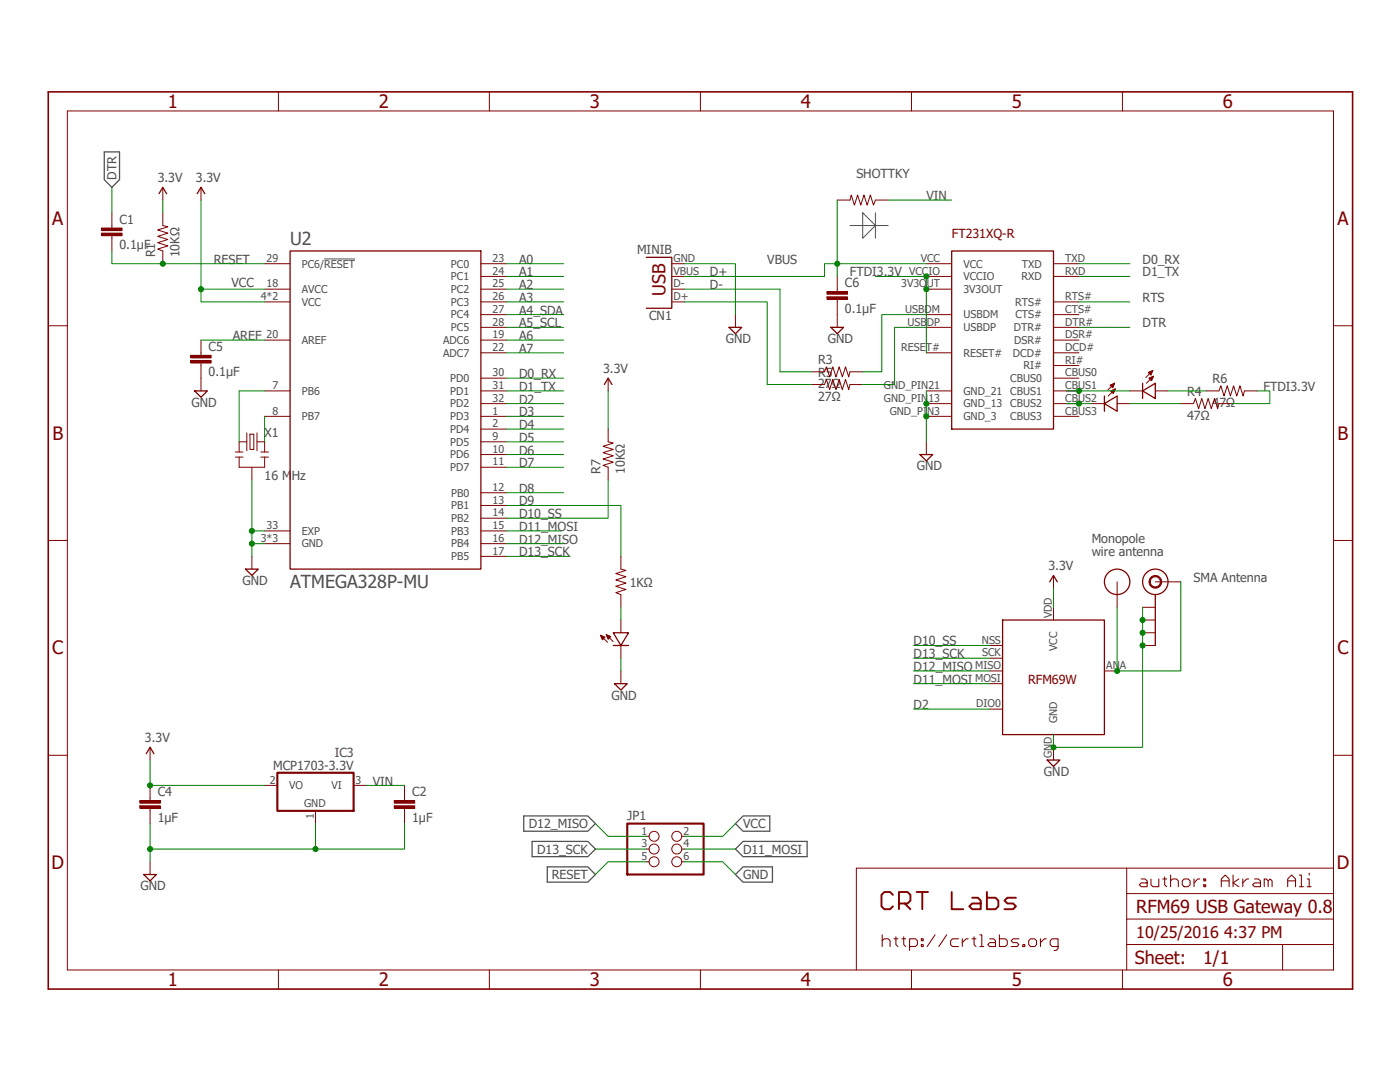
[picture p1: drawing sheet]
<svg xmlns="http://www.w3.org/2000/svg" width="279mm" height="216mm" viewBox="0 0 279 216" stroke-linecap="round" stroke-linejoin="round" font-family="sans-serif">
<path d="M9.1 18l261.2 179.9M270.3 18l-261.2 179.9" fill="none" stroke="#fff" stroke-width=".2"/>
<path d="M64.7 51.7h6.2M169.6 45h7.6M172.2 42.5l2.5 2.5-2.5 2.5zM174.7 42.5v5" fill="none" stroke="#505050" stroke-width=".2"/>
<path d="M20.8 30.3h3.1v5.6l-1.6 1.5-1.5-1.5zM104.5 162.8h12.8l1.5 1.5-1.5 1.6h-12.8zM106.2 167.9h11.1l1.5 1.5-1.5 1.5h-11.1zM109.2 173h8.1l1.5 1.5-1.5 1.5h-8.1zM146.8 174.5l1.5-1.5h5.9v3h-5.9zM146.8 164.3l1.5-1.5h5.3v3.1h-5.3zM146.8 169.4l1.5-1.5h12.8v3h-12.8z" fill="none" stroke="#505050" stroke-width=".25"/>
<path d="M178.2 178.6l-.6-.6h-1.1l-.6 .6v2.2l.6 .6h1.1l.6-.6M182.9 178h2.3M184.1 178v3.4M189.9 178v3.4h2.3M194 179.1h1.2l.5 .6v1.7h-1.7l-.6-.6 .6-.5h1.7M197 178v3.4h1.7l.5-.6v-1.1l-.5-.6h-1.7M202.8 179.1h-1.8l-.5 .6 .5 .6h1.2l.6 .5-.6 .6h-1.7M179.4 180.3h1.7l.6-.6v-1.1l-.6-.6h-1.7v3.4M180.6 180.3l1.1 1.1" fill="none" stroke="#800000" stroke-width=".38"/>
<g fill="none" stroke="#800000" stroke-width=".21">
<path d="M227.8 175.4h.7l.4 .4v1.1h-1.1l-.4-.3 .4-.4h1.1M229.7 175.4v1.2l.4 .3h1.2v-1.5M232.1 175.4h.7M232.4 175v1.6l.4 .3M233.6 175.8l.4-.4h.8l.4 .4v1.1M233.6 174.6v2.3M236.3 175.4h.8l.4 .4v.8l-.4 .3h-.8l-.4-.3v-.8zM238.3 175.4v1.5M239.5 175.4h-.4l-.8 .8M240.2 175.4h.4v.4h-.4zM240.2 176.6h.4v.3h-.4zM243.7 176.9v-1.5l.8-.8 .8 .8v1.5"/>
<path d="M243.7 175.8h1.6M246.1 174.6v2.3M247.2 175.4l-1.1 .8 1.1 .7M248 175.4v1.5M249.2 175.4h-.4l-.8 .8M250.4 175.4h.7l.4 .4v1.1h-1.1l-.4-.3 .4-.4h1.1M252.3 176.9v-1.5h.4l.4 .4v1.1M253.1 175.8l.4-.4 .4 .4v1.1M257 176.9v-1.5l.8-.8 .8 .8v1.5M257 175.8h1.6M259.3 174.6h.4v2.3M259.3 176.9h.8"/>
<path d="M260.9 175.4h.4v1.5M260.9 176.9h.8M261.3 174.2v.4M176.1 187.7l.4-.4h.7l.4 .4v1.2M176.1 186.5v2.4M178.4 187.3h.8M178.8 186.9v1.6l.4 .4M180 187.3h.7M180.4 186.9v1.6l.3 .4M181.5 188.9h1.2l.4-.4v-.8l-.4-.4h-1.2v2.4M183.9 187.3h.4v.4h-.4zM183.9 188.5h.4v.4h-.4z"/>
<path d="M186.6 186.5l-1.6 2.4M188.9 186.5l-1.5 2.4M191.3 187.3h-1.2l-.4 .4v.8l.4 .4h1.2M192 187.3v1.6M193.2 187.3h-.4l-.8 .8M194 187.3h.8M194.4 186.9v1.6l.4 .4M195.6 186.5h.3v2.4M195.6 188.9h.7M197.5 187.3h.8l.4 .4v1.2h-1.2l-.4-.4 .4-.4h1.2M199.5 186.5v2.4h1.1l.4-.4v-.8l-.4-.4h-1.1M203.3 187.3h-1.1l-.4 .4 .4 .4h.8l.3 .4-.3 .4h-1.2"/>
<path d="M204.1 188.5h.4v.4h-.4zM205.3 187.7l.4-.4h.8l.4 .4v.8l-.4 .4h-.8l-.4-.4zM207.6 187.3v1.6M208.8 187.3h-.4l-.8 .8M211.2 188.9h-1.2l-.4-.4v-.8l.4-.4h1.2v2l-.4 .4h-.4"/>
</g>
<g fill="none" stroke="#800000" stroke-width=".2">
<path d="M55.6 18.3v3.8M97.7 18.3v3.8M139.8 18.3v3.8M181.9 18.3v3.8M224 18.3v3.8M13.4 22.1h252.7v171.4h-252.7zM40.1 37.4v2.5M9.6 65h3.8M40.1 75.5v2.5M266.1 65h3.8M47 91.2h1.5M47 90.2h1.5"/>
<path d="M47.7 91.2v2h5.1v-2M49.3 88.2h-1.6v2M49.3 86.4v3.5M49.9 86.6h.8v3.1h-.8zM50.3 93.2v2.6M51.3 86.4v3.5M51.3 88.2h1.5v2M52 90.2h1.6M52 91.2h1.6M9.6 107.8h3.8M50.3 111v2.6M210.2 114.8v2.6"/>
<path d="M266.1 107.8h3.8M9.6 150.7h3.8M30 149.1v2.6M52.8 156.7h2.6M70.6 156.7h2.5M210.2 149.1v2.6M266.1 150.7h3.8M30 172v2.5M63 161.8v2.5M224.9 173.2v5.1M266.1 178.3h-41.2v5.1M55.6 193.5v3.9"/>
<path d="M97.7 193.5v3.9M139.8 193.5v3.9M170.9 193.5v-20.3h95.2v20.3M181.9 193.5v3.9M224 193.5v3.9M256 188.5h-31.1v5M266.1 183.4h-41.2v5.1M266.1 188.5h-10.1v5"/>
</g>
<path d="M9.6 18.3h260.3v179.1h-260.3z" fill="none" stroke="#800000" stroke-width=".32"/>
<path d="M39.3 38.7l.8-1.3 .8 1.3M38.8 78h2.6l-1.3 1.3zM49 113.6h2.5l-1.2 1.2zM209.5 116.1l.7-1.3 .8 1.3M29.2 150.4l.8-1.3 .7 1.3M209 151.7h2.5l-1.3 1.2zM28.7 174.5h2.5l-1.2 1.3z" fill="none" stroke="#800000" stroke-width=".25"/>
<path d="M55.4 154.2h15.2v7.6h-15.2z" fill="none" stroke="#800000" stroke-width=".42"/>
<path d="M38.1 71.9h4v.5h-4z" fill="#800000"/>
<path d="M38.1 71.9h4v.5h-4zM38.1 71.9h.1" fill="none" stroke="#800000" stroke-width=".2"/>
<path d="M38.1 70.9h4v.5h-4z" fill="#800000"/>
<path d="M32.5 42.5v2.5l1 .3-2 .6 2 .6-2 .7 2 .6-2 .6 2 .7-2 .6 1 .4v2.5M38.1 70.9h4v.5h-4zM38.1 70.9h.1M40.1 67.9v3M40.1 72.4v3.1M30 159.3v.5M30 161.3v.5" fill="none" stroke="#800000" stroke-width=".2"/>
<path d="M27.9 160.8h4.1v.5h-4.1z" fill="#800000"/>
<path d="M27.9 160.8h4.1v.5h-4.1zM27.9 160.8h.1" fill="none" stroke="#800000" stroke-width=".2"/>
<path d="M27.9 159.8h4.1v.5h-4.1z" fill="#800000"/>
<path d="M27.9 159.8h4.1v.5h-4.1zM27.9 159.8h.1M30 156.7v2.6M30 161.8v2.5" fill="none" stroke="#800000" stroke-width=".2"/>
<path d="M78.7 160.8h4.1v.5h-4.1z" fill="#800000"/>
<path d="M78.7 160.8h4.1v.5h-4.1zM78.7 160.8h.1" fill="none" stroke="#800000" stroke-width=".2"/>
<path d="M78.7 159.8h4.1v.5h-4.1z" fill="#800000"/>
<g fill="none" stroke="#800000" stroke-width=".2">
<path d="M134.1 57.7h2.5M134.1 55.2h2.5M134.1 52.6h2.5M134.1 60.2h2.5M221.6 76.9l.8-.4-.3 .9zM221.6 76.9h.7M221.7 78l.9-.4-.4 .9zM221.7 77h.5M221.7 78.1h.7M221.8 77.1h.4M221.8 78h.6M221.8 76.8h.5"/>
<path d="M221.9 78.2h.4M221.9 77.2h.2M222 78.3h.3M222 77.3h.1M222.1 78.4h.1M222.1 77.8h.4M222.1 76.6h.3M222.4 77.7h.1M222.4 76.5h.1M222.4 76.5l-1.4 1.4M222.6 77.6l-1.4 1.4M225.5 78h2.5"/>
<path d="M229.2 74.3l.9-.4-.4 .9zM229.2 74.3h.7M229.3 75.5l.9-.4-.4 .9zM229.3 74.4h.5M229.4 75.5h.6M229.4 75.4h.6M229.4 74.6h.4M229.4 74.2h.6M229.5 75.6h.5M229.6 74.7h.1M229.6 75.8h.3M229.7 74.8h.1"/>
<path d="M229.7 75.3h.4M229.7 74.1h.3M229.7 75.9h.1M230 75.2h.1M230 74h.1M230.1 73.9l-1.4 1.4M230.2 75.1l-1.4 1.4M230.6 78h2.5M240.7 78h2.6l.3-1 .7 2 .6-2 .7 2 .6-2 .6 2 .7-2 .6 2 .2-1h2.6M217.9 80.5h2.5M222.9 80.5h2.6M235.6 80.5h2.6l.4-1 .6 2.1 .6-2.1 .7 2.1 .6-2.1 .6 2.1 .7-2.1 .6 2.1 .3-1.1h2.5"/>
<path d="M123.9 111v2.6l1 .2-2 .6 2 .7-2 .6 2 .7-2 .6 2 .6-2 .7 1 .3v2.6M222.9 116.1v5.1M119.8 126.8l1.4 1.4M119.8 126.8l.9 .3-.5 .6zM119.9 126.8h.1M119.9 126.9h.3M120 127h.5M120 127.2h.7M120.1 127.3h.5M120.1 127.4h.4M120.2 127.5h.2M120.2 127.6h.1"/>
<path d="M121 126.6l1.4 1.4M121 126.6l.9 .4-.5 .5zM121 126.7h.1M121.1 126.8h.3M121.1 126.9h.5M121.2 127h.7M121.2 127.2h.5M121.3 127.3h.3M121.3 127.4h.2M121.4 127.5h.1M123.9 123.7v2.6M123.9 128.8v2.5"/>
<path d="M123.9 133.9v2.5M197.5 128.8h2.6M197.5 131.3h2.6M197.5 133.9h2.6M197.5 136.4h2.6M210.2 121.2v2.5M220.4 133.9h2.5M78.7 159.8h4.1v.5h-4.1zM78.7 159.8h.1M80.7 156.7v3.1M197.5 141.5h2.6M210.2 146.6v2.5"/>
<path d="M80.7 161.3v3"/>
</g>
<g fill="none" stroke="#800000" stroke-width=".25">
<path d="M129 51.4h5.1v10.1h-5.1M220.4 79v3.1M228 76.5v3M228 78l2.6-1.5v3zM220.4 80.5l2.5-1.5v3.1zM122.4 128.8h3M122.4 126.3h3l-1.5 2.5zM122.6 136.4h2.6l-1.3 1.3zM200.1 123.7h20.3v22.9h-20.3z"/>
<circle cx="222.9" cy="116.1" r="2.54"/>
</g>
<path d="M165.1 59.2h4v.5h-4z" fill="#800000"/>
<path d="M165.1 59.2h4v.5h-4zM165.1 59.2h.1" fill="none" stroke="#800000" stroke-width=".2"/>
<path d="M165.1 58.2h4v.5h-4z" fill="#800000"/>
<g fill="none" stroke="#800000" stroke-width=".2">
<path d="M32.5 37.4v2.5M167.1 39.9h2.5l.3-1 .6 2 .7-2 .6 2 .6-2 .7 2 .6-2 .6 2 .4-1h2.5M165.1 58.2h4v.5h-4zM165.1 58.2h.1M167.1 55.2v3M167.1 59.7v5.6M121.4 75.5v2.5M146.8 62.8v2.5M162 76.7h2.5l.4-1 .7 2 .6-2 .6 2 .7-2 .6 2 .6-2 .7 2 .2-1h2.6M162 74.2h2.5l.4-1 .7 2 .6-2 .6 2 .7-2 .6 2 .6-2 .7 2 .2-1h2.6M121.4 85.6v2.6l1 .2-2 .6 2 .7-2 .6 2 .7-2 .6 2 .6-2 .7 1 .3v2.6M184.9 88.2v2.5"/>
<path d="M129 166.9h.5M129 169.4h.5M129 172h.5M136.1 166.9h.5M136.1 169.4h.5M136.1 172h.5"/>
<circle cx="130.5" cy="166.9" r="1"/>
<circle cx="130.5" cy="172" r="1"/>
<circle cx="130.5" cy="169.4" r="1"/>
<circle cx="135.1" cy="169.4" r="1"/>
<circle cx="135.1" cy="166.9" r="1"/>
<circle cx="135.1" cy="172" r="1"/>
</g>
<path d="M31.7 38.7l.8-1.3 .8 1.3M120.6 76.7l.8-1.2 .7 1.2M145.5 65.3h2.5l-1.2 1.3zM165.8 65.3h2.6l-1.3 1.3zM183.6 90.7h2.5l-1.2 1.3z" fill="none" stroke="#800000" stroke-width=".25"/>
<path d="M125.2 164.3h15.2v10.2h-15.2z" fill="none" stroke="#800000" stroke-width=".42"/>
<path d="M20.3 46.5h4.1v.5h-4.1z" fill="#800000"/>
<path d="M20.3 46.5h4.1v.5h-4.1zM20.3 46.5h.1" fill="none" stroke="#800000" stroke-width=".2"/>
<path d="M20.3 45.5h4.1v.5h-4.1z" fill="#800000"/>
<path d="M20.3 45.5h4.1v.5h-4.1zM20.3 45.5h.1M22.3 42.5v3M22.3 47v3.1" fill="none" stroke="#800000" stroke-width=".2"/>
<path d="M230.6 118.6v10.2" fill="none" stroke="#800000" stroke-width=".25"/>
<path d="M229.8 115.1a1.26 1.26 0 0 1 1.9 .5 1.26 1.26 0 0 1-.8 1.7 1.26 1.26 0 0 1-1.6-1.2h.3a1.01 1.01 0 0 1 1.4-.8 1.01 1.01 0 0 1 .2 1.6 1.01 1.01 0 0 1-1.6-.5v-.3h-.3l.1-.3z" fill-rule="evenodd" fill="#800000"/>
<g fill="none" stroke="#800000" stroke-width=".2">
<path d="M52.8 52.6h5.1M52.8 57.7h5.1M96 52.6h5M96 55.2h5M96 57.7h5M184.9 52.6h5M184.9 55.2h5M184.9 57.7h5M210.2 52.6h5.1M210.2 55.2h5.1M52.8 60.2h5.1M52.8 78h5.1"/>
<path d="M52.8 67.9h5.1M96 60.2h5M96 78h5M96 62.8h5M96 65.3h5M96 75.5h5M96 67.9h5M96 70.4h5M184.9 78h5M184.9 62.8h5M184.9 65.3h5M184.9 70.4h5"/>
<path d="M210.2 60.2h5.1M210.2 78h5.1M210.2 62.8h5.1M210.2 65.3h5.1M210.2 75.5h5.1M210.2 67.9h5.1M210.2 70.4h5.1M210.2 72.9h5.1M52.8 83.1h5.1M96 98.3h5M96 83.1h5M96 80.5h5"/>
<path d="M96 85.6h5M96 88.2h5M96 90.7h5M96 93.2h5M184.9 83.1h5M184.9 80.5h5M210.2 83.1h5.1M210.2 80.5h5.1M52.8 108.5h5.1M52.8 105.9h5.1M96 108.5h5M96 100.9h5"/>
<path d="M96 103.4h5M96 105.9h5M96 111h5M229.8 115.1a1.26 1.26 0 0 1 1.9 .5 1.26 1.26 0 0 1-.8 1.7 1.26 1.26 0 0 1-1.6-1.2h.3a1.01 1.01 0 0 1 1.4-.8 1.01 1.01 0 0 1 .2 1.6 1.01 1.01 0 0 1-1.6-.5v-.3h-.3l.1-.3zM230.6 116.1h5M228 121.2h2.6M228 123.7h2.6M228 126.3h2.6M228 128.8h2.6"/>
</g>
<g fill="none" stroke="#800000" stroke-width=".25">
<path d="M57.9 50.1h38.1v63.5h-38.1zM189.9 50.1h20.3v35.5h-20.3z"/>
<circle cx="230.6" cy="116.1" r="2.54"/>
</g>
<path d="M30 164.3v5.1M63 164.3v5.1M80.7 164.3v5.1h-50.7v2.6" fill="none" stroke="#008000" stroke-width=".2"/>
<circle cx="30" cy="169.4" r=".51" fill="#008000"/>
<circle cx="30" cy="169.4" r=".51" fill="none" stroke="#008000" stroke-width=".2"/>
<circle cx="63" cy="169.4" r=".51" fill="#008000"/>
<g fill="none" stroke="#008000" stroke-width=".2">
<path d="M210.2 146.6v2.5"/>
<circle cx="63" cy="169.4" r=".51"/>
</g>
<circle cx="210.2" cy="149.1" r=".51" fill="#008000"/>
<g fill="none" stroke="#008000" stroke-width=".2">
<path d="M228 126.3v22.8h-17.8"/>
<circle cx="210.2" cy="149.1" r=".51"/>
</g>
<circle cx="228" cy="128.8" r=".51" fill="#008000"/>
<g fill="none" stroke="#008000" stroke-width=".2">
<path d="M228 121.2v5.1"/>
<circle cx="228" cy="128.8" r=".51"/>
</g>
<circle cx="228" cy="123.7" r=".51" fill="#008000"/>
<circle cx="228" cy="123.7" r=".51" fill="none" stroke="#008000" stroke-width=".2"/>
<circle cx="228" cy="126.3" r=".51" fill="#008000"/>
<g fill="none" stroke="#008000" stroke-width=".2">
<path d="M50.3 95.8v15.2M50.3 105.9h2.5M50.3 108.5h2.5"/>
<circle cx="228" cy="126.3" r=".51"/>
</g>
<circle cx="50.3" cy="105.9" r=".51" fill="#008000"/>
<circle cx="50.3" cy="105.9" r=".51" fill="none" stroke="#008000" stroke-width=".2"/>
<circle cx="50.3" cy="108.5" r=".51" fill="#008000"/>
<g fill="none" stroke="#008000" stroke-width=".2">
<path d="M136.6 52.6h10.2v10.2M184.9 80.5v7.7M123.9 131.3v2.6"/>
<circle cx="50.3" cy="108.5" r=".51"/>
</g>
<circle cx="184.9" cy="83.1" r=".51" fill="#008000"/>
<g fill="none" stroke="#008000" stroke-width=".2">
<path d="M184.9 78v2.5"/>
<circle cx="184.9" cy="83.1" r=".51"/>
</g>
<circle cx="184.9" cy="80.5" r=".51" fill="#008000"/>
<g fill="none" stroke="#008000" stroke-width=".2">
<path d="M40.1 67.9h12.7M52.8 78h-5.1v10.2M52.8 83.1v5.1M121.4 95.8v7.6h-20.4M210.2 117.4v3.8M182.3 128.8h15.2M30 156.7h22.8M136.6 172h7.6l2.6 2.5"/>
<circle cx="184.9" cy="80.5" r=".51"/>
</g>
<path d="M30 151.7v5" fill="none" stroke="#008000" stroke-width=".21"/>
<circle cx="30" cy="156.7" r=".51" fill="#008000"/>
<g fill="none" stroke="#008000" stroke-width=".2">
<path d="M40.1 39.9v20.3h12.7M40.1 57.7h12.7"/>
<circle cx="30" cy="156.7" r=".51"/>
</g>
<circle cx="40.1" cy="57.7" r=".51" fill="#008000"/>
<g fill="none" stroke="#008000" stroke-width=".2">
<path d="M32.5 39.9v2.6M101 55.2h11.5M101 52.6h11.5M101 57.7h11.5M215.3 55.2h10.2M215.3 52.6h10.2M101 75.5h11.5M101 70.4h11.5M101 67.9h11.5M101 62.8h11.5M101 60.2h11.5M101 65.3h11.5"/>
<path d="M101 78h11.5M121.4 78v7.6M101 80.5h11.5M101 98.3h11.5M101 93.2h11.5M101 90.7h11.5M101 88.2h11.5M101 85.6h11.5M101 83.1h11.5M101 105.9h11M101 100.9h22.9v10.1M101 108.5h11.5"/>
<path d="M101 111h12.7M235.6 116.1v17.8h-12.7v-12.7M123.9 121.2v2.5M182.3 131.3h15.2M182.3 136.4h15.2M182.3 133.9h15.2M182.3 141.5h15.2M118.8 169.4h10.2M118.8 164.3l2.6 2.6h7.6M136.6 169.4h10.2M146.8 164.3l-2.6 2.6h-7.6"/>
<circle cx="40.1" cy="57.7" r=".51"/>
</g>
<circle cx="222.9" cy="133.9" r=".51" fill="#008000"/>
<g fill="none" stroke="#008000" stroke-width=".2">
<path d="M136.6 57.7h19.1v16.5h6.3M136.6 60.2h16.5v16.5h8.9M212.8 78h12.7"/>
<circle cx="222.9" cy="133.9" r=".51"/>
</g>
<circle cx="215.3" cy="78" r=".51" fill="#008000"/>
<g fill="none" stroke="#008000" stroke-width=".2">
<path d="M212.8 80.5h2.5"/>
<circle cx="215.3" cy="78" r=".51"/>
</g>
<circle cx="215.3" cy="80.5" r=".51" fill="#008000"/>
<g fill="none" stroke="#008000" stroke-width=".2">
<path d="M184.9 52.6h-17.8v2.6M233.1 78h7.6M215.3 80.5h2.6M225.5 80.5h10.1"/>
<circle cx="215.3" cy="80.5" r=".51"/>
</g>
<circle cx="167.1" cy="52.6" r=".51" fill="#008000"/>
<g fill="none" stroke="#008000" stroke-width=".2">
<path d="M167.1 39.9v12.7h-2.6v2.6h-27.9M177.2 39.9h12.7M174.7 55.2h10.2v15.2M73.1 156.7h7.6"/>
<circle cx="167.1" cy="52.6" r=".51"/>
</g>
<circle cx="184.9" cy="57.7" r=".51" fill="#008000"/>
<circle cx="184.9" cy="57.7" r=".51" fill="none" stroke="#008000" stroke-width=".2"/>
<circle cx="184.9" cy="55.2" r=".51" fill="#008000"/>
<g fill="none" stroke="#008000" stroke-width=".2">
<path d="M22.3 37.4v5.1M22.3 52.6h30.5M184.9 62.8h-8.9v11.4h-3.8M184.9 65.3h-6.4v11.4h-6.3M215.3 65.3h10.2M215.3 60.2h10.2M250.9 78h2.5v2.5h-7.6M129 172h-7.6l-2.6 2.5"/>
<circle cx="184.9" cy="55.2" r=".51"/>
</g>
<circle cx="32.5" cy="52.6" r=".51" fill="#008000"/>
<g fill="none" stroke="#008000" stroke-width=".2">
<path d="M22.3 50.1v2.5"/>
<circle cx="32.5" cy="52.6" r=".51"/>
</g>
<g font-size="3.7" fill="#800000">
<text x="33.5" y="21.5">1</text>
<text x="75.6" y="21.5">2</text>
<text x="117.7" y="21.5">3</text>
<text x="159.9" y="21.5">4</text>
<text x="202" y="21.5">5</text>
<text x="244.1" y="21.5">6</text>
<text x="10.4" y="44.9">A</text>
<text x="266.9" y="44.9">A</text>
<text x="10.5" y="87.7">B</text>
<text x="267" y="87.7">B</text>
<text x="10.4" y="130.6">C</text>
<text x="266.9" y="130.6">C</text>
<text x="10.3" y="173.4">D</text>
<text x="266.8" y="173.4">D</text>
<text x="33.5" y="196.7">1</text>
<text x="75.6" y="196.7">2</text>
<text x="117.7" y="196.7">3</text>
<text x="159.9" y="196.7">4</text>
<text x="202" y="196.7">5</text>
<text x="244.1" y="196.7">6</text>
</g>
<g font-size="3.6" fill="#505050">
<text x="57.9" y="48.8">U2</text>
<text x="57.9" y="117.4">ATMEGA328P-MU</text>
</g>
<g font-size="3.6" fill="#800000">
<text x="132.8" y="59.1" transform="rotate(-90 132.8 59.1)">USB</text>
<text x="226.8" y="182.1">RFM69 USB Gateway 0.8</text>
<text x="226.5" y="192.4">Sheet:</text>
<text x="240.1" y="192.3">1/1</text>
</g>
<text font-size="3.2" fill="#800000" x="226.8" y="187.2">10/25/2016 4:37 PM</text>
<g font-size="2.5" fill="#505050">
<text x="23.2" y="35.9" transform="rotate(-90 23.2 35.9)">DTR</text>
<text x="170.9" y="35.6">SHOTTKY</text>
<text x="31.5" y="36.4">3.3V</text>
<text x="39.1" y="36.4">3.3V</text>
<text x="184.9" y="39.9">VIN</text>
<text x="23.9" y="44.6">C1</text>
<text x="23.9" y="49.7">0.1μF</text>
<text x="31" y="51.4" transform="rotate(-90 31 51.4)">R1</text>
<text x="35.8" y="51.4" transform="rotate(-90 35.8 51.4)">10KΩ</text>
<text x="42.7" y="52.6">RESET</text>
<text x="103.6" y="52.6">A0</text>
<text x="127.1" y="50.6">MINIB</text>
<text x="153.1" y="52.6">VBUS</text>
<text x="228" y="52.6">D0_RX</text>
<text x="46.2" y="57.2">VCC</text>
<text x="103.6" y="57.7">A2</text>
<text x="103.6" y="55.2">A1</text>
<text x="141.7" y="55.2">D+</text>
<text x="141.7" y="57.7">D-</text>
<text x="168.6" y="57.3">C6</text>
<text x="169.6" y="55.2">FTDI3.3V</text>
<text x="228" y="55.2">D1_TX</text>
<text x="103.6" y="65.3">A5_SCL</text>
<text x="103.6" y="62.8">A4_SDA</text>
<text x="103.6" y="60.2">A3</text>
<text x="129.5" y="63.9">CN1</text>
<text x="168.6" y="62.4">0.1μF</text>
<text x="228" y="60.2">RTS</text>
<text x="228" y="65.3">DTR</text>
<text x="41.6" y="70">C5</text>
<text x="46.5" y="67.9">AREF</text>
<text x="103.6" y="70.4">A7</text>
<text x="103.6" y="67.9">A6</text>
<text x="144.9" y="68.5">GND</text>
<text x="165.2" y="68.5">GND</text>
<text x="41.6" y="75.1">0.1μF</text>
<text x="103.6" y="78">D1_TX</text>
<text x="103.6" y="75.5">D0_RX</text>
<text x="120.4" y="74.5">3.3V</text>
<text x="163.3" y="72.7">R3</text>
<text x="163.3" y="75.2">R5</text>
<text x="163.3" y="77.5">27Ω</text>
<text x="242" y="76.5">R6</text>
<text x="252.2" y="78">FTDI3.3V</text>
<text x="38.2" y="81.2">GND</text>
<text x="103.6" y="83.1">D3</text>
<text x="103.6" y="80.5">D2</text>
<text x="163.3" y="80">27Ω</text>
<text x="236.9" y="79.1">R4</text>
<text x="236.9" y="83.8">47Ω</text>
<text x="242" y="81.3">47Ω</text>
<text x="52.8" y="87.1">X1</text>
<text x="103.6" y="88.2">D5</text>
<text x="103.6" y="85.6">D4</text>
<text x="52.8" y="95.8">16 MHz</text>
<text x="103.6" y="93.2">D7</text>
<text x="103.6" y="90.7">D6</text>
<text x="119.9" y="94.5" transform="rotate(-90 119.9 94.5)">R7</text>
<text x="124.7" y="94.5" transform="rotate(-90 124.7 94.5)">10KΩ</text>
<text x="183" y="93.9">GND</text>
<text x="103.6" y="100.9">D9</text>
<text x="103.6" y="98.3">D8</text>
<text x="103.6" y="103.4">D10_SS</text>
<text x="103.6" y="105.9">D11_MOSI</text>
<text x="103.6" y="111">D13_SCK</text>
<text x="103.6" y="108.5">D12_MISO</text>
<text x="209.2" y="113.8">3.3V</text>
<text x="217.9" y="108.4">Monopole</text>
<text x="217.9" y="111">wire antenna</text>
<text x="48.4" y="116.7">GND</text>
<text x="125.7" y="117.1">1KΩ</text>
<text x="238.2" y="116.1">SMA Antenna</text>
<text x="182.3" y="131.3">D13_SCK</text>
<text x="182.3" y="128.8">D10_SS</text>
<text x="182.3" y="136.4">D11_MOSI</text>
<text x="182.3" y="133.9">D12_MISO</text>
<text x="122" y="139.6">GND</text>
<text x="182.3" y="141.5">D2</text>
<text x="28.9" y="148.1">3.3V</text>
<text x="54.5" y="153.6">MCP1703-3.3V</text>
<text x="66.8" y="151">IC3</text>
<text x="208.3" y="154.8">GND</text>
<text x="31.5" y="158.9">C4</text>
<text x="74.4" y="156.7">VIN</text>
<text x="82.3" y="158.9">C2</text>
<text x="31.5" y="164">1μF</text>
<text x="82.3" y="164">1μF</text>
<text x="105.5" y="165.2">D12_MISO</text>
<text x="125.2" y="163.7">JP1</text>
<text x="148.3" y="165.2">VCC</text>
<text x="107.2" y="170.3">D13_SCK</text>
<text x="148.3" y="170.3">D11_MOSI</text>
<text x="28" y="177.7">GND</text>
<text x="110.1" y="175.4">RESET</text>
<text x="148.3" y="175.4">GND</text>
</g>
<g font-size="2.5" fill="#800000">
<text x="189.9" y="47.5">FT231XQ-R</text>
<text x="205.2" y="136.4">RFM69W</text>
</g>
<g font-size="2.1" fill="#505050">
<text x="53.2" y="52.3">29</text>
<text x="60.2" y="53.4">PC6/RESET</text>
<text x="90" y="53.4">PC0</text>
<text x="98.3" y="52.3">23</text>
<text x="134.4" y="52.3">GND</text>
<text x="183.7" y="52.3">VCC</text>
<text x="192.3" y="53.4">VCC</text>
<text x="204" y="53.4">TXD</text>
<text x="212.6" y="52.3">TXD</text>
<text x="52" y="59.9">4*2</text>
<text x="53.2" y="57.3">18</text>
<text x="60.2" y="58.5">AVCC</text>
<text x="90" y="55.9">PC1</text>
<text x="90" y="58.5">PC2</text>
<text x="98.3" y="54.8">24</text>
<text x="98.3" y="57.3">25</text>
<text x="98.3" y="59.9">26</text>
<text x="134.4" y="59.9">D+</text>
<text x="134.4" y="57.3">D-</text>
<text x="134.4" y="54.8">VBUS</text>
<text x="179.9" y="57.3">3V3OUT</text>
<text x="181.4" y="54.8">VCCIO</text>
<text x="192.3" y="58.5">3V3OUT</text>
<text x="192.3" y="55.9">VCCIO</text>
<text x="203.9" y="55.9">RXD</text>
<text x="212.6" y="54.8">RXD</text>
<text x="212.6" y="59.9">RTS#</text>
<text x="60.2" y="61">VCC</text>
<text x="90" y="61">PC3</text>
<text x="90" y="63.5">PC4</text>
<text x="98.3" y="62.4">27</text>
<text x="98.3" y="65">28</text>
<text x="180.6" y="62.4">USBDM</text>
<text x="181.1" y="65">USBDP</text>
<text x="192.3" y="63.5">USBDM</text>
<text x="202.6" y="61">RTS#</text>
<text x="202.6" y="63.5">CTS#</text>
<text x="212.6" y="62.4">CTS#</text>
<text x="212.6" y="65">DTR#</text>
<text x="53.2" y="67.5">20</text>
<text x="60.2" y="68.6">AREF</text>
<text x="88.4" y="68.6">ADC6</text>
<text x="88.4" y="71.2">ADC7</text>
<text x="90" y="66.1">PC5</text>
<text x="98.3" y="67.5">19</text>
<text x="98.3" y="70">22</text>
<text x="179.9" y="70">RESET#</text>
<text x="192.3" y="66.1">USBDP</text>
<text x="192.3" y="71.2">RESET#</text>
<text x="202.2" y="71.2">DCD#</text>
<text x="202.3" y="66.1">DTR#</text>
<text x="202.4" y="68.6">DSR#</text>
<text x="212.6" y="67.5">DSR#</text>
<text x="212.6" y="70">DCD#</text>
<text x="54.4" y="77.7">7</text>
<text x="89.8" y="76.2">PD0</text>
<text x="98.3" y="75.1">30</text>
<text x="98.3" y="77.7">31</text>
<text x="176.4" y="77.7">GND_PIN21</text>
<text x="201.6" y="76.2">CBUS0</text>
<text x="204.2" y="73.7">RI#</text>
<text x="212.6" y="72.6">RI#</text>
<text x="212.6" y="77.7">CBUS1</text>
<text x="212.6" y="75.1">CBUS0</text>
<text x="54.4" y="82.7">8</text>
<text x="60.2" y="78.8">PB6</text>
<text x="60.2" y="83.8">PB7</text>
<text x="89.8" y="78.8">PD1</text>
<text x="89.8" y="81.3">PD2</text>
<text x="89.8" y="83.8">PD3</text>
<text x="98.3" y="80.2">32</text>
<text x="98.3" y="82.7">1</text>
<text x="176.4" y="80.2">GND_PIN13</text>
<text x="177.6" y="82.7">GND_PIN3</text>
<text x="192.3" y="83.8">GND_3</text>
<text x="192.3" y="81.3">GND_13</text>
<text x="192.3" y="78.8">GND_21</text>
<text x="201.6" y="81.3">CBUS2</text>
<text x="201.6" y="78.8">CBUS1</text>
<text x="201.6" y="83.8">CBUS3</text>
<text x="212.6" y="80.2">CBUS2</text>
<text x="212.6" y="82.7">CBUS3</text>
<text x="89.8" y="86.4">PD4</text>
<text x="89.8" y="88.9">PD5</text>
<text x="98.3" y="85.3">2</text>
<text x="98.3" y="87.8">9</text>
<text x="89.8" y="91.5">PD6</text>
<text x="89.8" y="94">PD7</text>
<text x="98.3" y="90.4">10</text>
<text x="98.3" y="92.9">11</text>
<text x="90" y="99.1">PB0</text>
<text x="90" y="101.6">PB1</text>
<text x="98.3" y="98">12</text>
<text x="98.3" y="100.5">13</text>
<text x="53.2" y="105.6">33</text>
<text x="60.2" y="106.7">EXP</text>
<text x="90" y="104.2">PB2</text>
<text x="90" y="106.7">PB3</text>
<text x="98.3" y="103">14</text>
<text x="98.3" y="105.6">15</text>
<text x="52" y="108.1">3*3</text>
<text x="60.2" y="109.2">GND</text>
<text x="90" y="109.2">PB4</text>
<text x="90" y="111.8">PB5</text>
<text x="98.3" y="108.1">16</text>
<text x="98.3" y="110.7">17</text>
<text x="209.9" y="123.4" transform="rotate(-90 209.9 123.4)">VDD</text>
<text x="196" y="128.4">NSS</text>
<text x="196" y="131">SCK</text>
<text x="211" y="129.9" transform="rotate(-90 211 129.9)">VCC</text>
<text x="194.6" y="133.5">MISO</text>
<text x="194.6" y="136.1">MOSI</text>
<text x="220.8" y="133.5">ANA</text>
<text x="194.8" y="141.1">DIO0</text>
<text x="211" y="144.2" transform="rotate(-90 211 144.2)">GND</text>
<text x="209.9" y="151.2" transform="rotate(-90 209.9 151.2)">GND</text>
<text x="53.8" y="156.4">2</text>
<text x="57.7" y="157.5">VO</text>
<text x="60.7" y="161">GND</text>
<text x="66.2" y="157.5">VI</text>
<text x="70.9" y="156.4">3</text>
<text x="62.6" y="163.3" transform="rotate(-90 62.6 163.3)">1</text>
<text x="128" y="166.5">1</text>
<text x="136.4" y="166.5">2</text>
<text x="128" y="169.1">3</text>
<text x="128" y="171.6">5</text>
<text x="136.4" y="169.1">4</text>
<text x="136.4" y="171.6">6</text>
</g>
</svg>
